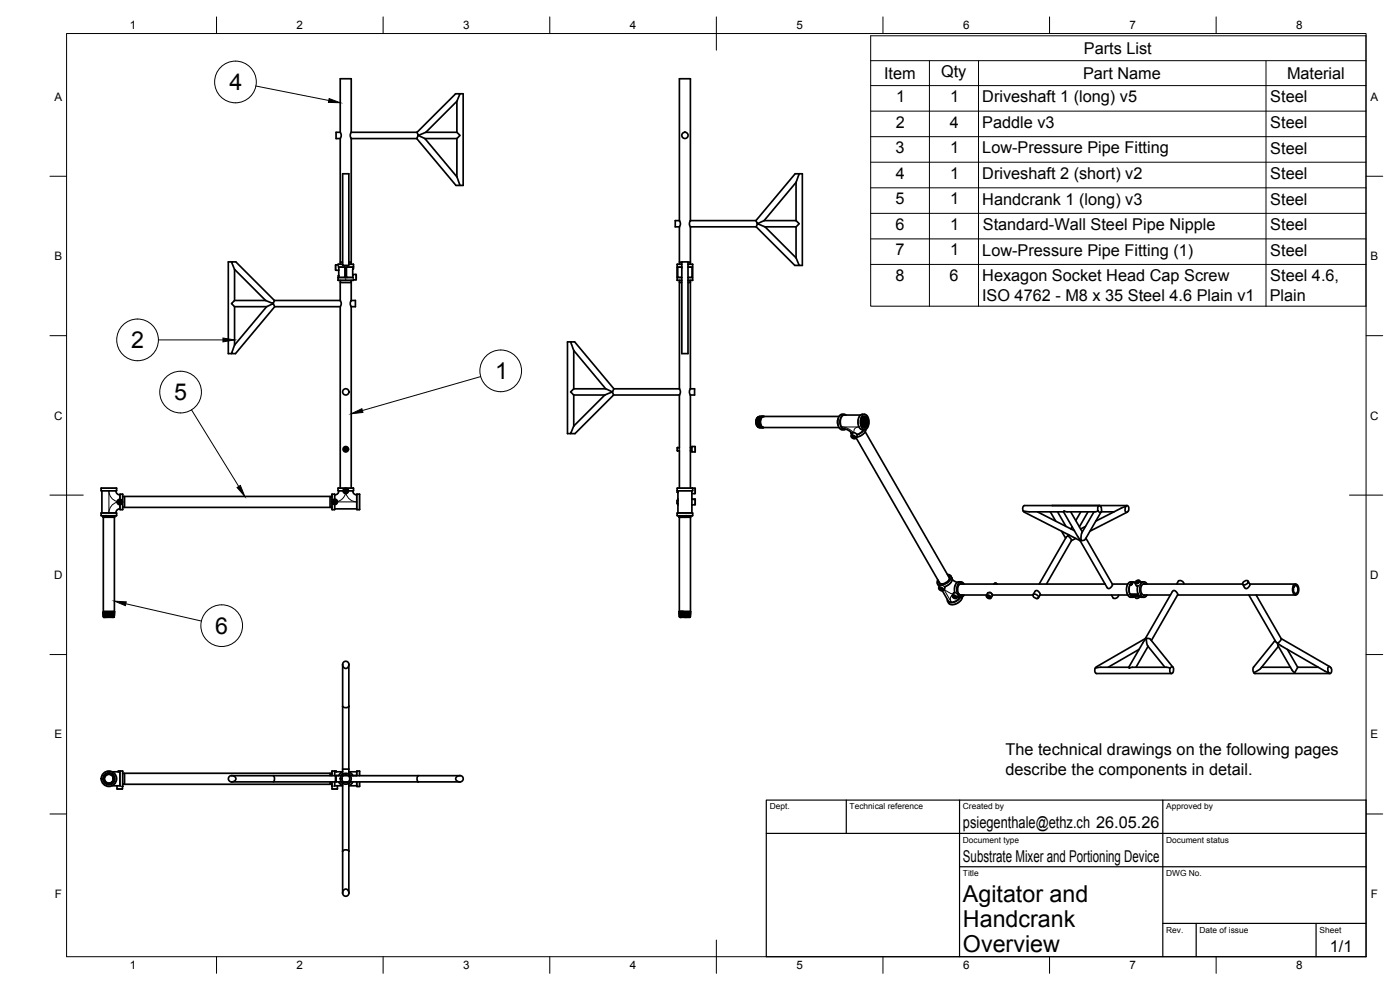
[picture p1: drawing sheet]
<svg xmlns="http://www.w3.org/2000/svg" width="420mm" height="297mm" viewBox="0 0 420 297" stroke-linecap="round" stroke-linejoin="round" font-family="sans-serif">
<g fill="none" stroke="#000" stroke-width=".51">
<path d="M102.1 39.7h-1.2v1.9h1.2M102.1 39.7l.3 .8-.3 1.1M102.1 39.7v-16.1h3.3v16.1M105.4 39.7l-.3 .8 .3 1.1M105.4 39.7h19.8M125.2 39.7l.3 .9 2.3-.9M127.8 39.7h9.3M137.1 30.4l1-2.3h-1.4l-11.5 11.6M137.1 39.7l1 .9-1 1M137.1 30.4l-9.3 9.3M137.1 30.4v9.3M138.1 28.1h.9v27.5h-.9"/>
<path d="M102.1 41.6v37.7M102.8 52.1h1.9v27.5h-1.9zM105.4 41.6h19.7M105.4 41.6v37.7M125.1 41.6l11.7 14h1.3l-1-2.5M125.5 40.6l-.4 1M125.5 40.6l2 1M125.5 40.6h.1M127.5 41.6l9.6 11.5M127.5 41.6h9.6M137.1 41.6v11.5M238.9 54.7l1-2.6h-1.3l-11.7 14.1"/>
<path d="M238.9 54.7l-9.6 11.5M238.9 54.7v11.5M239.9 52.1h.9v27.5h-.9M69.5 78.6h-1v27.5h1M100.8 79.4v1.7M102.1 78.6h.7M102.8 79.3l-2 .2M104.7 79.3h1.4l-.1 1.5M104.7 78.6h.7M203.2 79.3v4.8M203.3 79.3h1.3M203.3 79.3h-.1"/>
<path d="M203.9 66.2h-1.3v1.9h1.3M203.9 66.2l.3 .8-.3 1.1M203.9 66.2v-42.6h3.3v42.6M203.9 78.6h.7M203.9 68.1v11.2M204.6 78.6h1.9v27.5h-1.9zM206.5 79.3h1.4v4.8h-1.4M206.5 78.6h.7M207.2 66.2l-.3 .8 .3 1.1M207.2 68.1v11.2M207.2 66.2h19.7M207.2 68.1h19.7"/>
<path d="M226.9 66.2l.4 .9 2-.9M226.9 68.1l.4-1 2.3 1M226.9 68.1l11.6 11.5h1.4l-1-2.2M227.3 67.1h.1M229.3 66.2h9.6M229.6 68.1l9.3 9.3M229.6 68.1h9.3M238.9 66.2l1 .9-1 1M238.9 68.1v9.3M70.4 80.8l-.9-2.2h1.3l11.6 11.6M70.4 90.2l-.2 .2a.68 .68 0 0 0-.6 .6 .68 .68 0 0 0 .5 .7l.3 .3M70.4 80.8l9.3 9.4"/>
<path d="M70.4 92h9.6M70.4 90.2h9.3M70.4 80.8v9.4M70.4 92v11.5M79.7 90.2l2.3 .9 .4-.9M80 92l2-.9 .4 .9M80 92l-9.6 11.5M82 91.1h.1M82.4 90.2h19.7M82.4 92l-11.7 14.1h-1.2l.9-2.6M82.4 92h19.7M100.8 81.1h.9l-.1 1.6"/>
<path d="M101.5 83.3h.1M101.6 80.1l1.9 .1 .1 2.9-2.1 .2M101.6 82.7v.6M101.6 82.7l-.1 .6M101.7 80.2v.7M102.1 90.2l.3 .7-.3 1.1M102.1 84.8h3.3M102.1 84.1v6.1M102.1 92v54.4M105.4 90.2h1.3v1.8h-1.3M105.4 90.2l-.3 .7 .3 1.1M105.4 84.1v6.1"/>
<path d="M105.4 92v54.4M105.9 82.7h.1M106 80.8v-.7h-1.9l-.2 .2 .1 2.9 1.9 .1M106 80.8l-.1 1.9M106.8 82.3h-.9v1M106.8 82.3l.1 1.6-.8 .1-.1 .1h-4.5v-.8M203.2 84.1h.1M203.3 84.1h1.3M203.3 83.3h1.3M203.3 80.1h1.3M203.9 84.8h.7M203.9 84.1v32.6"/>
<path d="M204.6 80.1v.4M206.5 83.3h1.3M206.5 80.1h1.3M206.5 84.8h.7M207.2 84.1v32.6M171.2 102.6h-.9v27.5h.9M172.2 105.2l-1-2.6h1.3l11.7 14.1M172.2 116.7l-1 .9 1 .9M172.2 105.2l9.6 11.5M172.2 118.5h9.3M172.2 116.7h9.6M172.2 105.2v11.5"/>
<path d="M172.2 118.5v9.3M181.5 118.5l2.3-.9 .3 .9M181.5 118.5l-9.3 9.3M181.8 116.7l2 .9M183.8 117.6h.1M184.1 118.5l-11.5 11.6h-1.4l1-2.3M184.1 118.5h19.8M184.2 116.7l-.4 .9M184.2 116.7h19.7M203.9 116.7l.3 .7-.3 1.1M203.9 118.5v15.8h-.6M207.2 116.7h1.2v1.8h-1.2"/>
<path d="M207.2 116.7l-.3 .7 .3 1.1M207.2 118.5v15.8M103.4 134.6l.4-.2 .3 .2v.4l-.3 .2-.4-.2zM103.4 135l.4-.2v.4M103.8 134.4v.4l-.4-.2M104.1 134.6l-.3 .2 .3 .2M203.3 134.3v1M203.3 135.3h.6v11.1M207.2 135.3v11.1M207.2 135.3h.4M207.2 134.3h.4M207.3 134.3v1"/>
<path d="M207.6 134h1v1.6h-1zM227.1 125.9v1.3M227.1 127.7h.1M227.1 125.6l-.2 .8 .2 1.3M227.2 125.9v1.3M227.4 128.1l.5 .1M227.4 125.9v1.3M227.4 128.1l.4 .1M227.5 125.1l-.4 .5-.2 1 .1 .7 .4 .8M227.6 125.9v1.3M227.8 125.9v1.3M228 128.2l-.6-.3-.4-1.3 .3-1.2 .5-.4-.6 .6-.2 1.3 .4 1 .7 .3"/>
<path d="M228 125.9v1.3M228 125l-.6 .5-.2 1.3 .3 1 .6 .5M228 125h.1M228.1 128.3h.1M228.2 125l-.7 .4-.3 1.3 .3 1.1 .7 .4M228.2 125.9v1.3M228.2 125l-.7 .6-.1 1.3 .2 .9 .7 .5M228.2 125h.1M228.3 128.3h.1M228.3 125l-.7 .5-.2 1.4 .4 1 .6 .4M228.4 125l-.6 .5-.3 1.3 .4 1.1 .6 .4M228.4 125h.1"/>
<path d="M228.5 128.3h.1M228.5 125l-.7 .4-.2 1.3 .3 1.2 .7 .4M228.6 125l-.6 .5-.3 1.4 .3 .9 .7 .5M228.6 125h.1M228.7 125l-.7 .5-.2 1.3 .3 1.1 .7 .4M228.8 125.1a2.03 2.03 0 0 0 .4 3.2h22.6M228.8 125l-.6 .5-.3 1.2 .3 1.1 .7 .5M228.9 128.3h.1M228.9 125l-.7 .5-.3 1.1 .3 1.1 .8 .6M229 125l-.7 .6-.2 1.2 .3 1 .7 .5M229 125h.1M229.1 128.3h.1"/>
<path d="M229.1 125l-.8 .5-.2 1.3 .3 1 .7 .5M229.2 125l-.4 .1M251.5 125.8v1.6M251.8 125h-22.6l-.4 .1M253.4 124.5h4.9M253.4 124.5a2.53 2.53 0 0 0-.7 3.9l1.9 .7 1.1 1M253.9 124.5l-.5-.2-1.3 .2-.5 .8-.2 1.1 .1 1.3 .6 1 .5 .2 1.2-.1M255.3 129.7l.3 .7M255.8 130.9l.7 .2-.1 .3h-.3zM255.9 130.9l-.1 .2M256.1 130.9l.2 .1-.2 .4M256.3 131h.1"/>
<path d="M256.9 131.3l25.1 43.6M257.2 130.4l-.4-.4-.8-.1-.6 .9 .3 .6 .6 .2 .5-.1 .4-.6M258.1 124.6l.5-.3h1l.5 .3 .5 .8 .1 2.1-.4 .9-.5 .5h-1.3l-.8-1.1-.2-1.7zM258.6 125.7l.1 .9-.1 .8v-1.6M258.7 125.6l.2 1.3-.3 .7M258.7 125.5l.2 1.2-.2 1M258.7 125.4l.7-.4 .6 .6 .2 1.2-.4 1.1M258.7 127.8l.5 .4 .6-.1M258.7 125.7l.2 1-.2 .8M258.7 125.4l.3 .8v1a.55 .55 0 0 0-.1 .8 .55 .55 0 0 0 .9-.1M258.8 125.4l.3 .7-.1 1.1a.6 .6 0 0 0-.1 .9 .6 .6 0 0 0 .9 0M258.8 125.3l.3 .5 .1 1-.4 1.1"/>
<path d="M258.8 125.3l.5 1.3-.5 1.3M258.9 125.7l.2 1-.2 .8M258.9 125.2l.4 .6 .1 1-.5 1.2M258.9 125.2l.8 .1 .4 1-.2 1.3-.7 .6M259 125.1l.5 .6 .2 .6-.2 1.1-.5 .7 .5-.7 .1-1.1-.2-.8zM259 125l.3-.2a1.54 1.54 0 0 1 1.2 2.1 1.07 1.07 0 0 1-.3 1.1 1.07 1.07 0 0 1-1.2 .2l-.4-.8-.1-1.1zM259.1 128.1l.4-.3 .3-1-.1-1-.6-.7 .5 .4 .3 1.3-.3 .8-.5 .5M259.1 125.7l.1 1-.1 .8M259.2 128.9l-1.1 1.1-.9 .4M259.2 125.1l.7 .6 .1 1.1-.2 .8-.6 .6M259.3 125.7l.1 .9-.1 .9M259.5 125.7l.1 .9-.1 .9"/>
<path d="M259.7 125.7v1.8M259.7 129.5l25.1 43.7M259.8 127.9l-.5 .3M259.8 128.1l-.4 .2M259.8 125.7v1.8M259.9 128.8l-.2 .7-.7 .8-1 .6-1 .3M259.9 125.4l.3 .9-.2 1.2M30.4 154.7h4.6M30.4 146.4h4.5M30.4 146.4v.9l4.6-.1M30.6 147.3v6.6M31 155.2h3.3"/>
<path d="M31 155.2l.2 28.3M31 154.9h.1M31 155.1h.1M31 155.1l.1 .1M31 154.9l.2 .1M31.1 155.2h-.1M31.2 154.8h.1M31.2 155h.1M31.2 154.8l-.2 .1M31.2 155l-.2 .1M31.3 154.8h-.1M32.2 154.8h-1"/>
<path d="M34 155.1h.2M34.2 155.1l-3.1 .1M34.2 154.9l-3 .1M34.2 155.1l.1 .1M34.2 154.9h.1M34.2 154.9l.1 .1M34.3 154.8h.1M34.3 154.8l-3.3 .1M34.3 155l-3.3 .1M34.3 155h.1M34.3 155.2v28.3M34.3 155l-.1 .1"/>
<path d="M34.3 154.8l-.1 .1M34.8 147.3a1.22 1.22 0 0 0 1.2 1.2M34.9 146.4l.1 .1M35 146.5v.7M35 154v.7M35 154l-4.6-.1v.8M35.6 150.4l.3-.2 .4 .2v.5l-.4 .2-.3-.2zM35.6 150.9l.3-.3v.5M35.9 150.2v.4l-.3-.2M36 149.8v-1.5h.8v4.6h-.8v-1.4M36 152.7a1.22 1.22 0 0 0-1.2 1.2M36.3 150.4l-.4 .2 .4 .3"/>
<path d="M36.8 149h62.8M36.8 152.2h62.8M37.4 149v3.2M99.1 149v3.2M100.1 150.4l.4-.2 .3 .2v.4l-.3 .2-.4-.2zM100.1 150.8l.4-.2v.4M100.5 149.8v-1.5h-.9v4.6h.9v-1.5M100.5 150.2v.4l-.4-.2M100.5 152.7h6.6M100.8 150.4l-.3 .2 .3 .2M101.5 146.4h4.5M101.5 146.4v.9h1.5"/>
<path d="M101.7 147.3a1.22 1.22 0 0 1-1.2 1.2M103.4 147.1l.4-.2 .3 .2v.4l-.3 .2-.4-.2zM103.4 147.5l.4-.2v.4M103.8 146.9v.4l-.4-.2M104.1 147.1l-.3 .2 .3 .2M105.9 147.3a1.22 1.22 0 0 0 1.2 1.2M106 146.4l.1 .9h-1.5M107.8 148.3l-.7 .1v4.4l.7 .1M107.9 148.3v4.6M203.2 154.7l.1-.8h4.5l.1 .8M203.2 154.7h4.7M203.3 147.3v.5"/>
<path d="M203.3 151.1h.1M203.3 151l.2 .6M203.3 146.4h4.5M203.3 146.4v.9M203.3 150.1v1M203.3 151.1h.2M203.3 150.1h.2M203.3 147.8h.2M203.5 147.3v6.6M203.5 149.6l-.2 1.4M203.9 155.2h3.3M203.9 155.2v28.3"/>
<path d="M203.9 155.2h.1M203.9 154.9v.1M203.9 155l.1 .1M203.9 154.8h.1M204 155.1h.1M204 155.1l-.1 .1M204 154.8v.1M204 154.8l-.1 .1M206.2 154.8h-2.2M207 154.8h-3M207.1 154.9l-3.1 .2M207.1 154.9v.1"/>
<path d="M207.1 154.8h.1M207.1 155l.1 .1M207.1 155.1l.1 .1M207.2 154.8l-3.3 .1M207.2 155.1l-3.3 .1M207.2 154.9l-3.3 .1M207.2 154.8v.1M207.2 154.9h-.1M207.2 155.1h.1M207.2 155.2v28.3M207.6 149.8l1.1 .1M207.6 147.3v6.6"/>
<path d="M207.6 151.5h1M207.7 149.6v.2M207.7 151.4v.2M207.7 149.8l1 .1M207.8 146.4v.9h-4.5M207.9 146.5h.7v1.6h-1M208.6 149.9v1.5M208.6 149.9h.1M307.1 153.3l.3 .4M307.1 153.3l1.9 .3h10.2M307.4 153.7l16.8 8.5h.2M311.3 153.6l11.1 5.6"/>
<path d="M315.2 153.6l1.6 2.8M315.2 153.6h.1M315.8 151.7h.1M317.4 153.6l2.5 4.4M318.6 159.4l1.2 2.1M319.2 153.6l4.2 7.4 1 1.1M320.3 153.6l-1-.3-.1 .3M321.3 153.6l3.5 6M321.8 158.1l-.4 .6M324.4 153.6l-1.5 2.6M325.8 158l-1.5 .7M326.5 153.6l-2.6 4.5"/>
<path d="M328.3 153.6l-3.6 6.3-.2 2.2M329.6 153.3l-.9 .3h-8.4M329.8 151.8h.4l.3 .6 .1 .8-.3 .5a1.18 1.18 0 0 1-.5-1.9zM334.3 153.6h-3.8l-4.8 8.2M337.9 152l-9.1 4.4M338.2 151.7h-30.7l-.5 .6 .1 1M338.3 153.7l-11.2 5.7M338.6 153.3l.2-1-.5-.6a1.17 1.17 0 0 0-.1 2l.4-.4M281.5 174l-.3 .8 .7 1.2M282.1 175.7l-.4 .8 .6 .7h.7l.5-.8M282.1 176.5h.3l.3 .5-.6-.3zM282.2 175.1l.5 .1"/>
<path d="M282.2 176.5l-.1 .2M282.4 176.5l.2 .2-.2 .3M282.6 176.6l.1 .1M282.8 177.3l1.7 3M283.5 176v.4M284.3 172.3l.8 .3 .5 .7a2.44 2.44 0 0 1-2.1 2.8M284.6 172.8a.95 .95 0 0 1-.2 1.6 1.76 1.76 0 0 1-2.7 .3v-.3M285.8 173.8l1.5 .9M286.1 178.8l.7 .3v.3h-.4zM286.3 178.8l-.2 .3M286.4 178.8l.2 .2-.2 .4M286.7 179h.1"/>
<path d="M287.7 178.1l.8 .4h-.2M288.1 179.2a2.52 2.52 0 0 1-3.6 1.1M288.3 175.2h43.4M288.3 178.5h7.8M288.8 179.1l-.2 .7-.6 .8-2 .8-1.1-.2-.5-.8-.1-.6M288.8 175.2a.95 .95 0 0 0-1.3 1 1.76 1.76 0 0 0 1.1 2.5l.2-.2M289.3 178.5l-.8 .7-1.1-.1M289.3 175.2l-.6-.6h-.9a2.5 2.5 0 0 0-1.3 3.2l-.3 .2-.4 .7 .2 .5 .9 .4 .6-.7M296.4 178.8l.6 .3v.3h-.3zM296.4 178l-.4 .7 .4 .7 .9 .2 .5-.8a.94 .94 0 0 0-1.4-.8M296.5 178.8l-.2 .3M296.7 178.8l.2 .2-.2 .4"/>
<path d="M296.9 179h.1M296.9 177.8h.1M297.7 178.3h.1M297.8 178.5h12.2l.6-1.1 .5-.2 .6 .4 .5 .7-.6 1.1M298.4 175.1l-.1 .1M298.4 175.1l.4-.1 .4 .2M298.6 175l.6 .2M310 178.4a1.09 1.09 0 0 1 1.7 1 1.09 1.09 0 0 1-1.7-1zM312.1 178.5h26.4M320 161.2l-8.1 14M320.5 160.8l.8 .7 .3 .7M320.5 160.8l-.5 .4"/>
<path d="M320.5 160.8h.1M320.6 160.4l-.1 .4M320.9 160.5l-.4 .3M321.6 162.2l-7.6 13M322.9 161.6l-1.4 .6M324.4 162.1v.1M325.8 161.7l-.6 .4h-.7M325.9 161.5l8 13.9-.2 .5-.7 .7h-.4l-.3-.3-8.2-14.1M333.8 175.2h4.7M335.7 178.5a1.12 1.12 0 0 1-1.6 .9l-.6-.9M338.5 178.5l.8 .7 1.3-.2M339.4 174.9l.3 .3-.6 .3"/>
<path d="M339.5 174.9h.1a.43 .43 0 0 1 0 .6 .43 .43 0 0 1-.5 .1M339.8 175v.1M340.1 174.8h.5l-.5-.2-1.1 .1-.7 .9-.2 1.4 .4 1.5M340.1 179h2M340.6 179l.5 .5 .5-.1 .5-.4M341 174.6l.7-.2-.3 .5h-.4zM341 174.6l.1 .3M341.3 174.4l.2 .3-.2 .2M341.5 175.8l-.2 1.4 .2 1.1M341.6 174.7l-.1 .1M342.3 174.7l1.2-.1 .7 .6M342.4 174.8l-.6-.7-1 .4-.1 .6 .4 .7 .3 .1"/>
<path d="M343.2 175.2h.1M343.2 175.2h.2M343.3 175.2h.1M343.3 175.2h29.6M343.3 178.5h7.9M343.6 175.2a1.27 1.27 0 0 0-1.3 1.7l.3 1.2a.73 .73 0 0 0 1 .4M344.2 178.5l-.8 .7h-.9l-.9-.6-2.3 .1M353.4 178.5h35.4M353.6 174.4l-.5 .8M353.7 174.4a1.12 1.12 0 0 1 1.6 .8M373.2 174.6l.6-.4h.6a.88 .88 0 0 1-.4 1.1 .88 .88 0 0 1-1.1-.2zM374.6 174.4l.6 1.1-.8 1h-.7l-.7-1.2"/>
<path d="M374.8 178.5l8.1 14 .5 .4M375.1 175.2h13.7M377 178.5l7.5 13.1M388.4 175.4l.3-.1a1.83 1.83 0 0 1 .6 3.1l-.3 .1a1.83 1.83 0 0 1-.6-3.1zM388.6 175.8a1.02 1.02 0 0 1 .9 .5 1.02 1.02 0 0 1 0 1.1 .62 .62 0 0 1-.9 .6l-.4-.6v-.7zM31 183.5h3.3M31 183.6v.1M31 183.9h.1M31 183.7l.2 .1M31 184.1h.1M31 184.3v.1M31 184.6h.1"/>
<path d="M31 184.4l.2 .1M31 184.1l.2 .1M31.1 184.8h.1M31.1 185h.1M31.1 185l.1 .1M31.1 184.8l.1 .1M31.1 184.6l.1 .1M31.2 183.5v.1M31.2 183.8h.1M31.2 184h.1M31.2 183.6h-.2M31.2 183.8l-.2 .1"/>
<path d="M31.2 184.2h.1M31.2 184.5h.1M31.2 184.7h.1M31.2 184.2l-.2 .1M31.2 184.5l-.2 .1M31.2 184.9h.1M31.2 185.1v.1M31.2 184.7l-.1 .1M31.2 184.9l-.1 .1M31.2 185.2h-.1M31.3 183.5l-.1 .1M33.2 185.2h-2.1h3.1"/>
<path d="M34.1 185l-2.9 .2M34.1 185l-2.9 .1M34.1 185h.1M34.1 185l.2 .1M34.2 184.8l-3 .1M34.2 184.6l-3 .1M34.2 184.4l-3 .1M34.2 184.3l-3 .2M34.2 184.3v.1M34.2 184.6h.1M34.2 184.8h.1M34.2 184.8l.1 .1"/>
<path d="M34.2 184.6l.1 .1M34.2 184.4l.1 .1M34.2 184.1l-3 .1M34.2 183.9l-3.2 .2M34.2 183.7l-3 .1M34.2 183.9l-3 .1M34.2 183.6l-3 .2M34.2 183.6v.1M34.2 183.9h.1M34.2 184.1h.1M34.2 184.1l.1 .1M34.2 183.9l.1 .1"/>
<path d="M34.2 183.7l.1 .1M34.3 183.5h-3.1M34.3 183.5h.1M34.3 185.2h-.1M34.3 184.9l-3.2 .1M34.3 185.1l-1.1 .1h1M34.3 185.2h-.6M34.3 184.9h.1M34.3 185.1v.1M34.3 184.9l-.2 .1M34.3 184.7l-.1 .1M34.3 184.7l-3.2 .1"/>
<path d="M34.3 184.5l-3.2 .1M34.3 184.2l-3.3 .2M34.3 184.2l-3.3 .1M34.3 184.5l-3.3 .1M34.3 184.2h.1M34.3 184.5h.1M34.3 184.7h.1M34.3 184.5l-.1 .1M34.3 184.2l-.1 .1M34.3 184l-.1 .1M34.3 184l-3.3 .1M34.3 183.8l-3.3 .1 .2 .1"/>
<path d="M34.3 183.6l-3.3 .1M34.3 183.5l-3.3 .1M34.3 183.8l-3.3 .1M34.3 183.5v.1M34.3 183.8h.1M34.3 183.8l-.1 .1M34.3 183.6h-.1M102.8 199.4v31.4M103.1 198.7a1 1 0 0 1 1.6 .7 1 1 0 0 1-1.5 .9l-.2-.2a1.16 1.16 0 0 1 .1-1.4zM104.7 199.4l.1 33M203.9 183.5h1.1h-1.1M203.9 183.5h.1"/>
<path d="M203.9 183.5l.1 .1M203.9 183.7h.1M203.9 183.9v.1M203.9 184.2h.1M203.9 184.2l.1 .1M203.9 184l.1 .1M203.9 183.7l.1 .1M203.9 184.4h.1M203.9 184.6h.1M203.9 184.8v.1M203.9 184.9l.2 .1M203.9 184.6l.2 .1"/>
<path d="M203.9 184.4l.2 .1M203.9 185.1h.1M203.9 185.1l.2 .1M204 183.6h.1M204 183.6l-.1 .1M204 183.8v.1M204 184.1h.1M204 184.3h.1M204 183.9h-.1M204 184.1l-.1 .1M204 184.3l-.1 .1M204.1 184.5h.1"/>
<path d="M204.1 184.7h.1M204.1 185h.1M204.1 184.5l-.2 .1M204.1 184.7l-.2 .1M204.1 185l-.2 .1M204.1 185.2h1.4M204.1 185.2h.1M205.1 183.5h1.2M205.1 183.5l-1.1 .1M205.5 185.2h1.7zM206.3 183.5l-2.3 .1M207 185.1l-2.9 .1"/>
<path d="M207 184.9l-2.9 .1M207 184.6l-2.9 .1M207 184.6h.1M207 184.9h.1M207 185.1h.1M207 185.1l.2 .1M207 184.9l.2 .1M207 184.6l.2 .1M207.1 184.4l-3 .1M207.1 184.2l-3.1 .1M207.1 184l-3.1 .1M207.1 183.9l-3.1 .2"/>
<path d="M207.1 183.9v.1M207.1 184.2h.1M207.1 184.4h.1M207.1 184.4l.1 .1M207.1 184.2l.1 .1M207.1 184l.1 .1M207.1 183.7l-3.1 .2M207.1 183.7l-3.1 .1M207.1 183.7h.1M207.1 183.7l.1 .1M207.1 183.5l.1 .1M207.2 185l-.2 .1"/>
<path d="M207.2 185l-3.3 .1M207.2 184.8l-3.3 .1M207.2 184.5l-3.3 .1M207.2 184.7l-3.3 .1M207.2 184.5h.1M207.2 184.7v.1M207.2 185h.1M207.2 184.8l-.2 .1M207.2 184.5l-.2 .1M207.2 184.3l-.1 .1M207.2 184.3l-3.3 .1M207.2 184.1l-3.3 .1"/>
<path d="M207.2 183.9l-3.3 .1M207.2 183.8l-3.3 .1M207.2 183.8v.1M207.2 184.1h.1M207.2 184.3h.1M207.2 184.1l-.1 .1M207.2 183.9h-.1M207.2 183.6l-.1 .1M207.2 183.6l-3.3 .1M207.2 183.5h-2.1M207.2 183.5h-.9M207.2 183.6h.1"/>
<path d="M341.8 194.8l-9.2 5.4M343.7 191.6l8.2-14.1 .3-.3h.4l.5 .5 .4 .7-8 13.8M343.7 191.6l-14.6 8.5M343.8 191.6h.2M344 191.6l-1.1 1.3-4.1 7.3M344 191.6l.4 2.2M344 191.6h.1M344.1 191.6h.1M344.1 191.6h.7l.5 .3M344.4 193.8l5.2 6.4M344.6 193.9l-3.7 6.3M345.3 191.9l6.7 8.3"/>
<path d="M382.7 192.2l-6.5 8-.2 .7 .3 .9M383.4 192.9h.1M383.4 192.9l.2 .8 4.2 7.5 .7 .6 1-1.6M383.4 192.9v.1M383.4 192.9l1.1 .8M383.7 193.9l-5.4 6.7-2 1.2M384.5 193.8l13 7.5 1.2 .5M384.5 191.6l14.6 8.5M384.5 191.6l-.3 .7-.8 .6M386.4 194.8l3 5.4M102.8 211.9h.1M102.8 211.9a1.25 1.25 0 0 0 1.9 0"/>
<path d="M104.7 211.9h.1M328.7 200.5l-.1 1 .5 .6h22.5M329.1 200.1l-.4 .4M338.8 200.2h-8.4l-1.7 .3M338.8 200.2l.1 .3 1-.3h10.2l1.1 .3M351.4 200.2l.3-.1a1.17 1.17 0 0 1-.1 2l-.4-.3-.2-.7zM376.3 201.8l.4 .3h22.4M378.6 200.2h8.7M389.4 200.2h6.2M398.6 200.2l.2-.2a1.12 1.12 0 0 1 .9 .9 1.12 1.12 0 0 1-.6 1.2l-.5-.7zM31.5 232.5l.8-.4h.6l.8 .4 .5 .7v.8l-.4 .7-.5 .4h-1h1.1l.8-.9a1.66 1.66 0 0 1-1.7 1.1l-.8-.3-.6-.8v-.8zM32.3 235.1l-1-.7-.1-1 .5-.9 1-.4 .9 .3 .5 .7v1l-.5 .8-.7 .3-.9-.2-.7-.6-.2-.8 .3-.8 .7-.6 .8-.1 .9 .5 .4 .7-.1 .9-.4 .6-.7 .4-.8-.1-.7-.5-.3-.6 .1-.9 .4-.6 .7-.3h.9l.5 .5 .4 .7-.1 .8-.5 .7-.8 .3-.7-.1-.6-.5-.3-.8 .1-.8 .6-.7 .7-.2 .7 .2 .7 .7 .2 .8-.2 .7-1.1 .7-.8-.1-.7-.6-.2-.7 .1-.8 .6-.6 .6-.2 .8 .1 .7 .6 .2 .7-.1 .7-.4 .5-.8 .4-.7-.1-.7-.5-.3-.7 .1-1 .7-.6 .8-.1 .7 .2 .5 .6v1.3l-.6 .7-.8 .2-.7-.3-.5-.5-.2-.6 .1-.8 .6-.6 .8-.2 .7 .1 .6 .6 .2 .6-.2 .9-.6 .6-.5 .1-.8-.1-.6-.4-.3-.9 .1-.7 .7-.7 .5-.1 .7 .1 .7 .5 .3 .8-.2 .7-.4 .5-.8 .3-.8-.1-.6-.6-.2-.9 .2-.6 1.1-.7 .9 .2 .6 .5 .2 .8-.2 .7-.6 .6-.7 .1"/>
<path d="M32.9 232.2l-.9 .1-.6 .5M33.7 235.8h1.4M34.2 234.3l-.3 .5-.7 .5M35.1 235.8l.1 1M35.5 231.5l-1.8 .1M35.5 231.5l1.3-.1v4.5l-.1 .8-1.5 .1M35.5 231.5h.5v3.5a.6 .6 0 0 1-.1 .7 .6 .6 0 0 1-.8 .1M36.8 232h62.8M36.8 235.3h62.8M37.4 232v3.3M69.5 234.6h31.4M69.5 232.7h31.2"/>
<path d="M69.5 232.7a1 1 0 0 1 1.3 1 1 1 0 0 1-1.3 .9M69.5 232.7a.94 .94 0 0 0-1 1 .94 .94 0 0 0 1 .9M82 232.7a1.33 1.33 0 0 1 0 1.9M99.1 234.6v.7M99.1 232v.7M99.6 234.6l.1 2.1h1.6v-.9M100.4 231.4l.5 .1M100.5 234.6v1.2h.8M100.5 231.4h-.9v1.3M100.8 232.7h.8M100.8 232.7v1.6M100.9 234.6h1.5"/>
<path d="M100.9 231.5l1.9 .1M100.9 231.5h-.4v1.2M101.3 235.8h1.5M101.6 234.6l.5 .7 .7 .5M102.3 234.6l.5 .5M102.4 232.7h-1.5v1.9M102.8 232.2l-.5 .5M102.8 230.8h1.9M102.8 232.3l-.3 .3 .3-.3M102.8 230.8v1.5M102.8 235v33M102.8 231.5l-.7 .5-.5 .7"/>
<path d="M102.8 232.3l-.3 .3M103 234.6h1.5M103 232.7h1.5M104.7 235v33M104.7 232.2l.5 .5M105.1 234.6h33M105.1 232.7h33M105.2 234.6l-.5 .5M105.9 234.6l-1.1 1.2h2.3M107.1 231.6h-2.3l.6 .4 .5 .7h1M107.1 234.6v1.3l.7 .1M107.8 231.3l-.7 .1v1.3"/>
<path d="M107.9 231.3v1.4M107.9 234.6v1.4M125.6 232.7a1.33 1.33 0 0 0 0 1.9M138.1 232.7a1 1 0 0 0-1.3 1 1 1 0 0 0 1.3 .9M138.1 232.7a.94 .94 0 0 1 .9 1 .94 .94 0 0 1-.9 .9M102.8 255.4a1.25 1.25 0 0 1 1.9 0M102.8 255.4h.1M104.7 255.4h.1M103.2 267a.98 .98 0 0 1 1.4 .3 .98 .98 0 0 1-.3 1.4 .98 .98 0 0 1-1.4-.4v-.7z"/>
<circle cx="205.6" cy="40.6" r=".94"/>
<circle cx="103.8" cy="117.6" r=".94"/>
<circle cx="103.8" cy="134.8" r=".81"/>
<circle cx="36" cy="150.6" r=".81"/>
<circle cx="100.5" cy="150.6" r=".81"/>
<circle cx="103.8" cy="147.3" r=".81"/>
<circle cx="32.7" cy="233.7" r="1.3"/>
<circle cx="32.7" cy="233.7" r="2.32"/>
<circle cx="32.7" cy="233.7" r="1.79"/>
<circle cx="103.8" cy="233.7" r="1.2"/>
<circle cx="103.8" cy="233.7" r="1.64"/>
</g>
<g fill="#000">
<circle cx="227.1" cy="125.6" r=".25"/>
<circle cx="227.8" cy="128.2" r=".25"/>
<circle cx="229.2" cy="125" r=".25"/>
<circle cx="34.2" cy="155.1" r=".25"/>
<circle cx="31.1" cy="185.2" r=".25"/>
<circle cx="204.1" cy="185.2" r=".25"/>
<circle cx="32.7" cy="232.2" r=".25"/>
</g>
<g fill="none" stroke="#000" stroke-width=".3">
<path d="M20 10.1h390v276.9h-390zM65 5.1v5M115 5.1v5M165 5.1v5M215 5.1v10M261.3 10.7h148.6v81.2h-148.6zM261.3 18.2h148.6M265 5.1v5M278.9 18.2v73.7M293.7 18.2v73.7M315 5.1v5M365 5.1v5"/>
<path d="M379.9 18.2v73.7M76.8 25.8l21.9 4.3M261.3 25.7h148.6M261.3 33.3h148.6M15 52.9h5M125.5 40.6h.1M261.3 41h148.6M261.3 48.7h148.6M261.3 56.4h148.6M410 52.9h5M100.8 79.5v1.6M101.5 79.3h1.3"/>
<path d="M101.5 79.5v.6M102.3 78.6v.7M103.8 79.6v4.5M104.7 79.3h1.4M105.3 78.6v.7M203.2 79.3h1.4M204 78.6v.7M206.5 79.3h1.4M207.1 78.6v.7M227.3 67.1h.1M261.3 64h148.6M261.3 71.7h148.6"/>
<path d="M261.3 79.3h148.6M82 91.1h.1M101.5 84.1h2.3M101.5 80.1l2 .1 .1 2.9-.2 .2h-1.9M101.5 80.1h.1M101.5 82.7h.2M101.7 82.7v.5M101.7 80.1v.1M101.7 80.2l1.8 .1v2.8M101.7 80.9v.2M101.7 83.2l-.1 .1M102.3 84.1v.7"/>
<path d="M103.4 80.1v.1M103.4 80.1h.1M103.4 83.2v.1M103.5 83.1l-1.8 .1M103.5 83.1h.1M103.5 80.3h.1M103.8 84.1h2.3M103.9 83.1h.1M103.9 80.3h.1M104.1 83.2v.1M104.1 80.1h2M104.1 80.1l-.2 .2v2.9l2.1 .1"/>
<path d="M104.1 80.1v.1M104.1 80.1h.1M105.3 84.1v.7M105.8 80.2l-1.8 .1 .1 2.8 1.7 .1M105.8 80.2l.1 .5M105.8 83.2l.1 .1M105.9 82.7l-.1 .5M105.9 80.7h.2M105.9 80.1l-.1 .1M105.9 83.3h.1M106 83.3l.1 .7M106.1 80.1h-.1"/>
<path d="M106.8 82.3v1.7M203.2 84.1h1.4M203.2 83.1h.1M203.2 80.3h.1M203.3 80.1v.2M203.3 80.3l.1 2.8zM203.3 83.1v.2M203.4 80.3h.1M203.5 83.1v.1M203.5 80.2l-.1 .1M204 84.1v.7M204.6 80.2h-1.1v3h1.1"/>
<path d="M204.6 80.1h-1.4v3.2h1.4M206.5 84.1h1.4M206.5 80.1h1.4v3.2h-1.4M206.5 80.2h1.1v2.9M207.1 84.1v.7M207.6 83.1l-1.1 .1M207.6 83.1h.1M207.6 83.2l.1 .1M207.7 80.1l-.1 .2M207.7 80.1l-.1 .1M207.7 80.3l.1 2.8zM207.7 83.1v.2"/>
<path d="M207.8 83.3h.1M207.8 83.1v.2M207.8 83.1h.1M207.8 80.3h.1M207.9 80.1l-.1 .2M15 100.7h5M47.5 102h19.4M144.3 113l-35.5 10.2M183.8 117.6h.1M410 100.7h5M57.5 123l14.1 23M203.3 135.2h.6"/>
<path d="M203.3 134.4h.6M203.9 134.3v1M207.2 134.3v1M207.2 135.2h.1M207.2 134.4h.1M208.6 134v1.6M252.8 124.3a2.67 2.67 0 0 0-1 4l1 .6M253.3 124.3a2.67 2.67 0 0 0-.9 4l.9 .6M253.8 124.5a1.2 1.2 0 0 0-1.6 1.2 2.35 2.35 0 0 0 1.2 3.1h.4M255.4 129.7l.3 .6M255.5 130.2l.1 .2M255.5 130.6a.94 .94 0 0 1 1.4 .8"/>
<path d="M255.6 130.7h.7l.5 .7a.71 .71 0 0 1-.9 .1 .71 .71 0 0 1-.3-.8zM256.2 129.8l-2-1.4-1.7-.3h5.3a1.35 1.35 0 0 0-1.5 1.7M257.2 130.6v.3M258.9 124.3a2.67 2.67 0 0 0-1 4l1 .6M258.9 124.7a1.06 1.06 0 0 1 1.1-.2 1.06 1.06 0 0 1 .6 1 2.51 2.51 0 0 1-1.1 3.3 2.59 2.59 0 0 1-.9-3.8zM259.3 128.9l-.7 .8-1.4 .9M259.4 128.9l-.9 1-1.3 .7M259.4 124.3a2.67 2.67 0 0 0-.9 4l.9 .6M259.9 128.8a3.2 3.2 0 0 1-2.8 2.3M15 148.6h10M30.4 146.5h4.6M30.4 147.2h4.6"/>
<path d="M30.4 154.7h4.6M30.4 154h4.6M35.2 150.5a3.3 3.3 0 0 1-2.5-3.2v6.6a3.3 3.3 0 0 1 2.4-3.2M36.1 148.3v1.5M36.1 151.4v1.5M36.7 150.7v2.2M36.7 148.3v2.3M36.8 149.1h.6M36.8 152.1h.6M99.1 149.1h.5M99.1 152.1h.5M99.7 148.3v2"/>
<path d="M99.7 150.8v2.1M100.4 151.4v1.5M100.4 148.3v1.5M101.5 146.5h2M101.5 147.2h1.5M103.7 148.1l-.9 1.5-1.5 .9M103.9 148.1a3.3 3.3 0 0 0 3.2 2.5h-5.8M104 146.5h2.1M104.6 147.2h1.5M107.1 148.3v4.6M107.8 148.3v4.6M203.2 146.5h4.7"/>
<path d="M203.2 147.2h4.7M203.2 154.7h4.7M203.2 154h4.7M203.3 151h.2M203.3 150.2h.2M203.3 147.7h.2M203.4 151.1l.1 .2M203.5 149.8l-.1 .3M207.7 149.8h.1M208.6 149.8v1.7M208.6 146.5v1.6M405 148.6h10"/>
<path d="M281.4 175.1l.8 .5M281.7 175.6l.3 .3M281.8 176.2a.94 .94 0 0 1 1.4 .9M281.9 176.3l.7 .1 .5 .6a.71 .71 0 0 1-.9 .1 .71 .71 0 0 1-.3-.8zM282 174.8l.2 .2M283.3 176.9l2.2 3.8M283.4 176.7l1.2 1 1.4 .6M284.3 172.4a1.05 1.05 0 0 1 1.1 .8 1.05 1.05 0 0 1-.6 1.2l-1.3 .9a1.21 1.21 0 0 1-1.5 .2 1.21 1.21 0 0 1-.5-1.5M284.8 173.2v.8M285.4 172.8a2.7 2.7 0 0 1-2.8 2.8M285.7 173.3a2.5 2.5 0 0 1-2.3 2.7l-.7-.4-.6 .1M285.8 178.6a1.38 1.38 0 0 0-.3 2.1"/>
<path d="M285.8 178.6a.94 .94 0 0 1 1.4 .8M285.9 178.6l.8 .1 .4 .6a.71 .71 0 0 1-.8 .1 .71 .71 0 0 1-.4-.8zM286.5 177.8h.1M286.6 177.8l.7 .5M287.3 178.3l.2 .4M287.4 179.1l.4 .1M287.5 178.7l.9 .5a3.2 3.2 0 0 1-3.8 1.5l-.2-.3M287.5 178.7v.2M287.8 174.6a2.5 2.5 0 0 0-1.2 3.3M288 178.4l.3 .1M288.2 179.2a3 3 0 0 1-3.6 1.3l-.3-.6M288.3 175.2l-.6 .5"/>
<path d="M288.4 174.6a2.7 2.7 0 0 0-1.1 3.7M288.8 179.1a3.1 3.1 0 0 1-3.8 2.1l-.3-.3M289.3 175.2a1.05 1.05 0 0 0-1.2-.5 1.05 1.05 0 0 0-.8 1.1l-.1 1.6a1.21 1.21 0 0 0 .6 1.4 1.21 1.21 0 0 0 1.5-.3M296 178.6a.94 .94 0 0 1 1.5 .8M296.2 178.6l.7 .1 .5 .6a.71 .71 0 0 1-.9 .1 .71 .71 0 0 1-.3-.8zM296.9 177.8l.5-.1 .3 .6M320.5 160.8h.1M324.5 162.1v.1M338.5 178.5h.1M338.5 178.5l.4 .5 .5 .2M338.5 178.5h3.8M339 178.2l.2 .2"/>
<path d="M339 178.1l.3 .2M339 178.1v.1M339.1 175.6l-.3 1 .3 1.5M339.2 178.1h-.2M339.2 175.7l-.2 .9 .2 1.5M339.2 178.1l.1 .1M339.2 178.4h.1M339.3 178.8h2.6M339.3 178.8l.8 .4M339.3 178.2h2.2M339.3 178.3h2.2zM339.3 178.2v.1"/>
<path d="M339.3 178.7h.1M339.3 178.7v.1M339.3 178.7a.86 .86 0 0 0 1.3 .3M339.4 175a3.7 3.7 0 0 0-.4 3.2l.2 .2h2.3l.1-.2M339.4 178.7l.5 .4 .6-.1M339.4 174.9l-.2 .8 .4-.2 .2-.4M339.4 178.6v.1M339.4 174.6a2.76 2.76 0 0 0-.9 3.9M339.5 178.6l.7 .4M340.1 174.6a2.66 2.66 0 0 0-1.1 3.6M340.2 174.8l-.5 .1M340.5 174.8l-1 .1"/>
<path d="M340.6 174.8a.83 .83 0 0 0-1.2 .1M340.9 174.4l1-.2a.71 .71 0 0 1-.3 .8 .71 .71 0 0 1-.9-.1zM341.5 175.8l-.1 1.5 .2 .9M341.5 178.2l.1 .1M341.5 178.3v.1M341.5 178.2h.1M341.6 178.6h.1M341.9 178.8h.1M341.9 178.8l.8 .4M342.1 174.3a.94 .94 0 0 1-1.4 .8M342.1 179l-.7 .5-.6-.2M342.3 178.5l.5 .5 .5 .2"/>
<path d="M342.4 174.8l-.2 .6-.7 .4M342.4 178.5h-.1M342.4 178.5a.96 .96 0 0 0 .9 .7 .96 .96 0 0 0 .9-.7M342.7 174.6l-.4 .1M343.3 174.6a2.76 2.76 0 0 0-1 3.9M344.2 175.2a1.07 1.07 0 0 0-1.2-.6 1.07 1.07 0 0 0-.8 1.2l-.1 1.7 .3 1M15 196.4h5M37.8 181.2l22.6 5.1M344 191.6h.1M383.4 192.9h.1M410 196.4h5M35.1 236.7h1.6"/>
<path d="M35.5 235.8l1.2 .2M35.5 231.6h.5M35.5 231.4v.2M36 231.4v.1M36.1 231.3v4.6M36.7 231.3v4.7M36.7 236h.1M36.8 232.2h.6M36.8 235.2h.6M99.1 232.2h.5M99.1 235.2h.5M99.7 236.7h1.6"/>
<path d="M99.7 236h.1M99.7 231.3v1.4M99.7 234.6v1.4M100.4 234.6v1.2M100.4 231.3v1.4M100.4 235.8l-.7 .2M100.4 231.4l.1 .1M100.5 235.7l.4 .1M100.5 235.8h-.1M100.5 231.5h.1M100.8 232.7v1.6M100.9 231.4v.2"/>
<path d="M100.9 231.6h-.4M101.7 234.6l1.1 1.1M102.8 231.6l-1.1 1.1M104.7 231.6l1.1 1.1M105.8 234.6l-1.1 1.1M106.8 232.7h.1M107.1 234.6v1.4M107.1 231.3v1.4M107.8 231.3v1.4M107.8 234.6v1.4M15 244.2h5M410 244.2h5"/>
<path d="M65 287v5M115 287v5M165 287v5M215 282.1v9.9M265 287v5M315 287v5M365 287v5"/>
<circle cx="70.7" cy="24.6" r="6.3"/>
<circle cx="41.3" cy="102" r="6.3"/>
<circle cx="54.2" cy="117.6" r="6.3"/>
<circle cx="150.3" cy="111.3" r="6.3"/>
<circle cx="103.8" cy="134.8" r=".71"/>
<circle cx="36" cy="150.6" r=".71"/>
<circle cx="100.5" cy="150.6" r=".71"/>
<circle cx="103.8" cy="147.3" r=".71"/>
<circle cx="66.5" cy="187.7" r="6.3"/>
<circle cx="32.7" cy="233.7" r="2.23"/>
<circle cx="32.7" cy="233.7" r="1.34"/>
</g>
<path d="M230 240.1h180v46.9h-180zM230 250h180M254 240.1v9.9M288 240.1v46.9M349 240.1v46.9M288 260.1h122M349 277.1h61M359 277.1v9.9M395 277.1v9.9" fill="none" stroke="#000" stroke-width=".36"/>
<path d="M98.8 29.6l3.3 1.2-3.5-.1zM66.9 101.4l3.5 .6-3.5 .6zM105.4 124.1l3.2-1.5 .3 1.1zM71.1 146.3l1-.6 1.4 3.2zM34.4 180.4l3.5 .2-.3 1.1z" fill="#000" stroke="#000" stroke-width=".3"/>
<g font-size="7">
<text x="68.8" y="27.1">4</text>
<text x="39.4" y="104.5">2</text>
<text x="148.6" y="113.8">1</text>
<text x="52.2" y="120.1">5</text>
<text x="64.6" y="190.2">6</text>
<text x="289" y="270.6">Agitator and</text>
<text x="289" y="278.1">Handcrank</text>
<text x="289" y="285.5">Overview</text>
</g>
<g font-size="4.9">
<text x="325.3" y="16.2">Parts List</text>
<text x="265.3" y="23.7">Item</text>
<text x="282.4" y="23.2">Qty</text>
<text x="325" y="23.7">Part Name</text>
<text x="386.2" y="23.7">Material</text>
<text x="268.9" y="30.6">1</text>
<text x="285.1" y="30.6">1</text>
<text x="294.8" y="30.7">Driveshaft 1 (long) v5</text>
<text x="381.2" y="30.7">Steel</text>
<text x="268.8" y="38.3">2</text>
<text x="285" y="38.3">4</text>
<text x="294.8" y="38.4">Paddle v3</text>
<text x="381.2" y="38.4">Steel</text>
<text x="268.8" y="45.9">3</text>
<text x="285.1" y="45.9">1</text>
<text x="294.8" y="46">Low-Pressure Pipe Fitting</text>
<text x="381.2" y="46.1">Steel</text>
<text x="268.8" y="53.6">4</text>
<text x="285.1" y="53.6">1</text>
<text x="294.8" y="53.7">Driveshaft 2 (short) v2</text>
<text x="381.2" y="53.7">Steel</text>
<text x="268.8" y="61.2">5</text>
<text x="285.1" y="61.3">1</text>
<text x="294.8" y="61.4">Handcrank 1 (long) v3</text>
<text x="381.2" y="61.4">Steel</text>
<text x="268.8" y="68.9">6</text>
<text x="285.1" y="68.9">1</text>
<text x="295" y="69.1">Standard-Wall Steel Pipe Nipple</text>
<text x="381.2" y="69.1">Steel</text>
<text x="268.8" y="76.6">7</text>
<text x="285.1" y="76.6">1</text>
<text x="294.8" y="76.7">Low-Pressure Pipe Fitting (1)</text>
<text x="381.2" y="76.7">Steel</text>
<text x="268.8" y="84.3">8</text>
<text x="285" y="84.3">6</text>
<text x="294.8" y="84.4">Hexagon Socket Head Cap Screw</text>
<text x="381.2" y="84.4">Steel 4.6,</text>
<text x="294.7" y="90.3">ISO 4762 - M8 x 35 Steel 4.6 Plain v1</text>
<text x="381.1" y="90.2">Plain</text>
<text x="301.8" y="226.5">The technical drawings on the following pages</text>
<text x="301.7" y="232.4">describe the components in detail.</text>
<text x="289" y="248.5">psiegenthale@ethz.ch 26.05.26</text>
<text x="289" y="258.6">Substrate Mixer and Portioning Device</text>
<text x="399.1" y="285.7">1/1</text>
</g>
<g font-size="3.5">
<text x="39" y="8.8">1</text>
<text x="89" y="8.8">2</text>
<text x="139" y="8.8">3</text>
<text x="189" y="8.8">4</text>
<text x="239" y="8.8">5</text>
<text x="289" y="8.8">6</text>
<text x="339" y="8.8">7</text>
<text x="389" y="8.8">8</text>
<text x="16.3" y="30.2">A</text>
<text x="411.3" y="30.2">A</text>
<text x="16.3" y="78">B</text>
<text x="411.3" y="78">B</text>
<text x="16.2" y="125.9">C</text>
<text x="411.2" y="125.9">C</text>
<text x="16.2" y="173.7">D</text>
<text x="411.2" y="173.7">D</text>
<text x="16.3" y="221.6">E</text>
<text x="411.3" y="221.6">E</text>
<text x="16.4" y="269.4">F</text>
<text x="411.4" y="269.4">F</text>
<text x="39" y="290.8">1</text>
<text x="89" y="290.8">2</text>
<text x="139" y="290.8">3</text>
<text x="189" y="290.8">4</text>
<text x="239" y="290.8">5</text>
<text x="289" y="290.8">6</text>
<text x="339" y="290.8">7</text>
<text x="389" y="290.8">8</text>
</g>
<g font-size="2.5">
<text x="231" y="242.9">Dept.</text>
<text x="255" y="242.9">Technical reference</text>
<text x="289" y="242.9">Created by</text>
<text x="350" y="242.9">Approved by</text>
<text x="289" y="252.8">Document type</text>
<text x="350" y="252.8">Document status</text>
<text x="289" y="262.9">Title</text>
<text x="350" y="262.9">DWG No.</text>
<text x="350" y="279.9">Rev.</text>
<text x="360" y="279.9">Date of issue</text>
<text x="396" y="279.9">Sheet</text>
</g>
</svg>
